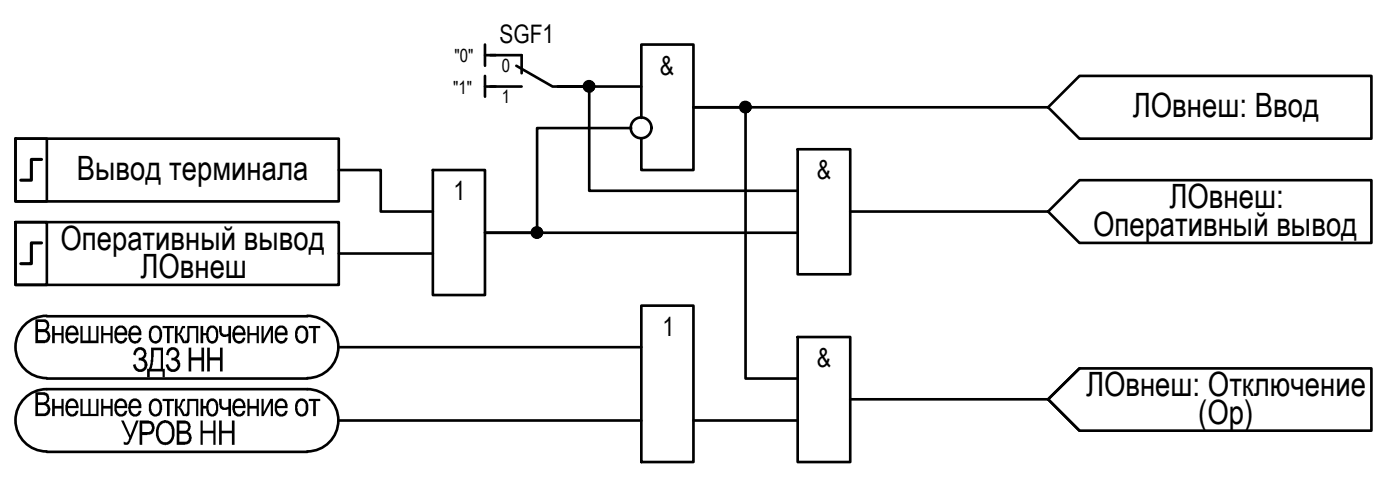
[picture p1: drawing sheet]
<svg xmlns="http://www.w3.org/2000/svg" width="134mm" height="47mm" viewBox="0 0 134 47" stroke-linecap="round" stroke-linejoin="round" font-family="sans-serif">
<!-- layer: 0 -->
<g fill="none" stroke="#000" stroke-width=".25">
<path d="M1.5 13.3h31v6h-31zM1.5 13.3h3v6h-3zM32.5 16.3h4v4h5M41.5 16.3h5v12h-5zM46.5 4.3v2M46.5 7.3v2M46.5 5.3h1M46.5 8.3h1M60.5 12.3h-9v10h-5h30M61.5 8.3h-8h3v10h20M61.5 11.3v-7h5v12h-5v-3M76.5 14.3h5v12h-5z"/>
<path d="M100.5 10.3l3-3h27.9v6h-27.9zM100.5 10.3h-34h5v26h5M1.5 21.3h3v6h-3zM1.5 21.3h31v6h-31zM4.5 30.3a2.98 2.98 0 0 0-3 2.9 2.98 2.98 0 0 0 3 3M4.5 37.3a2.98 2.98 0 0 0-3 3 2.98 2.98 0 0 0 3 3M4.5 37.3h24.9a2.98 2.98 0 0 1 3 3 2.98 2.98 0 0 1-3 3M4.5 30.3h25M4.5 36.3h25M29.4 30.3a2.98 2.98 0 0 1 3 2.9 2.98 2.98 0 0 1-3 3M32.5 24.3h9M32.5 33.3h29"/>
<path d="M61.5 29.3h5v15h-5zM76.5 32.3h5v12h-5zM81.5 38.3h19M81.5 20.3h19M100.5 38.3l3-3h27.9v6h-27.9zM100.5 20.3l3-3h27.9v6h-27.9zM103.5 35.3l-3 3 3 3M4.5 43.3h25M32.5 40.3h29M66.5 40.3h10"/>
<circle cx="56.5" cy="8.3" r=".49"/>
<circle cx="61.4" cy="12.2" r=".99"/>
<circle cx="71.4" cy="10.3" r=".49"/>
<circle cx="51.5" cy="22.3" r=".49"/>
</g>
<path d="M4 15.3h-1v2h-1M4 23.3h-1v2h-1" fill="none" stroke="#000" stroke-width=".3"/>
<path d="M47 5.3h3v1.7M47 8.3h3M49.5 6.3l3.5 2h3" fill="none" stroke="#000" stroke-width=".25"/>
<!-- layer: 0 -->
<g fill="#000" stroke="#000" stroke-width=".1">
<path d="M56.4 8.8h.2zM56.4 7.8h.1zM71.4 10.8h.2zM71.4 9.8h.1zM51.4 22.8h.2zM51.4 21.8h.1z"/>
<path d="M56.4 8.8h.1zM56.4 8.8h.1z"/>
<path d="M56.4 7.8h.2zM56.4 7.8h.2z"/>
<path d="M56.4 7.8h.2zM56.3 7.8h.3z"/>
<path d="M56.3 7.8h.4zM56.3 7.8h.4z"/>
<path d="M56.3 8.8h.3zM56.3 8.8h.3z"/>
<path d="M56.3 7.8l.4 .1zM56.3 7.8l.4 .1z"/>
<path d="M56.3 8.8h.4zM56.3 8.8h.3z"/>
<path d="M56.2 7.9h.6zM56.2 7.9h.6z"/>
<path d="M56.2 8.7h.5zM56.2 8.7l.5 .1z"/>
<path d="M56.2 7.9h.6zM56.2 7.9h.6z"/>
<path d="M56.2 8.7h.6zM56.2 8.7h.5z"/>
<path d="M56.1 7.9l.8 .1zM56.1 7.9l.8 .1z"/>
<path d="M56.1 8.7h.7zM56.1 8.7h.7z"/>
<path d="M56.1 8h.8zM56.1 8h.8z"/>
<path d="M56.1 8h.8zM56.1 8h.8z"/>
<path d="M56.1 8.6h.8zM56.1 8.6h.8z"/>
<path d="M56.1 8.6h.8zM56.1 8.6l.7 .1z"/>
<path d="M56.1 8h.8zM56.1 8h.8z"/>
<path d="M56.1 8.5h.8zM56.1 8.5l.8 .1z"/>
<path d="M56.1 8l.8 .1zM56.1 8l.8 .1z"/>
<path d="M56 8.1l.9 .1v-.1zM56 8.1l.9 .1h-.9z"/>
<path d="M56 8.2h1zM56 8.2h1z"/>
<path d="M56 8.4l.9 .1zM56 8.4l.9 .1z"/>
<path d="M56 8.5h.9zM56 8.5h.9z"/>
<path d="M56.1 8.5h.8zM56.1 8.5h.8z"/>
<path d="M56 8.2h1zM56 8.2h1z"/>
<path d="M56 8.2l1 .1zM56 8.2l1 .1z"/>
<path d="M56 8.3h1zM56 8.3h1z"/>
<path d="M56 8.3l1 .1zM56 8.3l1 .1z"/>
<path d="M56 8.4h1zM56 8.4h.9z"/>
<path d="M71.4 10.8h.1zM71.4 10.8h.1z"/>
<path d="M71.4 9.8h.2zM71.4 9.8h.2z"/>
<path d="M71.4 9.8h.2zM71.3 9.8h.3z"/>
<path d="M71.3 9.8h.4zM71.3 9.8h.4z"/>
<path d="M71.3 10.7h.3zM71.3 10.7l.3 .1z"/>
<path d="M71.3 9.8l.4 .1zM71.2 9.9h.5z"/>
<path d="M71.3 10.7h.4zM71.3 10.7h.3z"/>
<path d="M71.2 10.7h.5zM71.2 10.7h.6z"/>
<path d="M71.2 10.7h.5zM71.2 10.7h.5z"/>
<path d="M71.2 9.9h.6zM71.2 9.9h.6z"/>
<path d="M71.2 9.9h.6zM71.2 9.9h.6z"/>
<path d="M71.2 9.9h.6zM71.2 9.9h.6z"/>
<path d="M71.2 10.7h.6zM71.2 10.7h.6z"/>
<path d="M71.1 9.9l.8 .1zM71.1 9.9l.8 .1z"/>
<path d="M71.1 10.6h.7zM71.1 10.6l.7 .1z"/>
<path d="M71.1 10h.8zM71.1 10h.8z"/>
<path d="M71.1 10l.8 .1zM71.1 10l.8 .1z"/>
<path d="M71.1 10.5l.8 .1zM71.1 10.5l.8 .1z"/>
<path d="M71.1 10.6h.8zM71.1 10.6h.7z"/>
<path d="M71 10.1h.9zM71 10.1h.9z"/>
<path d="M71 10.1l1 .1zM71 10.1l1 .1z"/>
<path d="M71 10.5h.9zM71 10.5h.9z"/>
<path d="M71 10.5h.9zM71 10.5h.9z"/>
<path d="M71 10.2h1zM71 10.2h1z"/>
<path d="M71 10.2h1zM71 10.2h1z"/>
<path d="M71 10.2l1 .1zM71 10.2l1 .1z"/>
<path d="M71 10.3h1zM71 10.3h1z"/>
<path d="M71 10.3l1 .1zM71 10.3l1 .1z"/>
<path d="M71 10.4h1zM71 10.4h1z"/>
<path d="M71 10.4h1zM71 10.4l.9 .1z"/>
<path d="M51.4 21.8h.2zM51.4 21.8h.2z"/>
<path d="M51.4 22.8h.1zM51.4 22.8h.1z"/>
<path d="M51.4 21.8h.2zM51.3 21.8h.3z"/>
<path d="M51.3 21.8h.4zM51.3 21.8h.4z"/>
<path d="M51.3 22.8h.3zM51.3 22.8h.3z"/>
<path d="M51.3 21.8h.4zM51.2 21.8h.5z"/>
<path d="M51.3 22.7h.4zM51.3 22.7l.3 .1z"/>
<path d="M51.2 21.8l.6 .1zM51.2 21.8l.6 .1z"/>
<path d="M51.2 22.7h.5zM51.2 22.7h.5z"/>
<path d="M51.2 21.9h.6zM51.2 21.9h.6z"/>
<path d="M51.2 22.7h.6zM51.2 22.7h.5z"/>
<path d="M51.1 22.6h.7zM51.1 22.6h.8z"/>
<path d="M51.1 22.6h.7zM51.1 22.6l.7 .1z"/>
<path d="M51.1 21.9h.8zM51.1 21.9h.8z"/>
<path d="M51.1 21.9l.8 .1zM51.1 22h.8z"/>
<path d="M51.1 22h.8zM51.1 22h.8z"/>
<path d="M51.1 22.6h.8zM51.1 22.6h.8z"/>
<path d="M51.1 22h.8zM51.1 22h.8z"/>
<path d="M51.1 22l.8 .1zM51.1 22l.8 .1z"/>
<path d="M51.1 22.5l.8 .1zM51.1 22.5l.8 .1z"/>
<path d="M51.1 22.6h.8zM51.1 22.6h.8z"/>
<path d="M51 22.1h.9zM51 22.1h.9z"/>
<path d="M51 22.1l1 .1zM51 22.1l1 .1z"/>
<path d="M51 22.4l.9 .1zM51 22.4l.9 .1z"/>
<path d="M51 22.5h.9zM51 22.5h.9z"/>
<path d="M51 22.2h1zM51 22.2h1z"/>
<path d="M51 22.2l1 .1v-.1zM51 22.2l1 .1h-1z"/>
<path d="M51 22.3h1zM51 22.3h1z"/>
<path d="M51 22.3l1 .1zM51 22.3l1 .1z"/>
<path d="M51 22.4h1zM51 22.4h.9z"/>
</g>
<g fill="#000">
<path d="M5 31.2h.3v.7h.6v-.7h.2v1.7h-.2v-.8h-.6v.8h-.3zM5 38.2h.3v.7h.6v-.7h.2v1.7h-.2v-.7h-.6v.7h-.3zM7.7 31.2h.2v1.4h.6v-1.4h.2v1.4h.5v-1.4h.2v1.7h-1.7zM7.7 38.2h.2v1.5h.6v-1.5h.2v1.5h.5v-1.5h.2v1.7h-1.7zM9.7 31.2h.2v.7h.7v-.7h.2v1.7h-.2v-.8h-.7v.8h-.2zM9.7 38.2h.2v.7h.7v-.7h.2v1.7h-.2v-.7h-.7v.7h-.2zM15.6 31.2h1.1v.2h-.4v1.5h-.3v-1.5h-.4zM15.6 38.2h1.1v.2h-.4v1.5h-.3v-1.5h-.4zM16.8 31.2h.2v.8l.2-.2a.51 .51 0 0 1 .5-.6v.2l-.2 .1-.1 .4-.2 .1 .3 .3 .3 .6h-.3l-.4-.8h-.1v.8h-.2zM16.8 38.2h.2v.7h.2l.1-.3a.43 .43 0 0 1 .4-.4v.2l-.2 .1-.1 .4-.2 .1 .3 .3 .3 .6h-.3l-.4-.8h-.1v.8h-.2zM18 31.2h1v1.7h-.2v-1.5h-.6v.9a.41 .41 0 0 1-.1 .4 .41 .41 0 0 1-.4 .2v-.3a.18 .18 0 0 0 .2 0 .18 .18 0 0 0 .1-.2zM18 38.2h1v1.7h-.2v-1.5h-.6v1a.36 .36 0 0 1-.1 .4 .36 .36 0 0 1-.4 .1v-.2l.2-.1 .1-.2z"/>
<path d="M18.1 33.3h.2v.9h1v-.9h.3v2.3h-.3v-1.1h-1v1.1h-.2zM19.9 33.3h.2v.9h1v-.9h.2v2.3h-.2v-1.1h-1v1.1h-.2zM21 31.2h.3v.3a.39 .39 0 0 0 .1 .5 .39 .39 0 0 0 .5 0v-.8h.2v1.7h-.2v-.7l-.1 .1a.53 .53 0 0 1-.6-.1 .53 .53 0 0 1-.2-.5zM21 38.2h.3v.3a.39 .39 0 0 0 .1 .5 .39 .39 0 0 0 .4 0l.1-.8h.2v1.7h-.2v-.7h-.1a.53 .53 0 0 1-.6 0 .53 .53 0 0 1-.2-.6zM23.7 31.2h.2v.7h.7v-.7h.2v1.7h-.2v-.8h-.7v.8h-.2zM23.7 38.2h.2v.7h.7v-.7h.2v1.7h-.2v-.7h-.7v.7h-.2zM25.1 31.2h.2v1.3l.6-1.3h.3v1.7h-.2v-1.3l-.7 1.3h-.2zM25.1 38.2h.2v1.3l.6-1.3h.3v1.7h-.2v-1.3l-.7 1.3h-.2zM29.6 31.2h1.1v.2h-.4v1.5h-.3v-1.5h-.4zM29.6 38.2h1.1v.2h-.4v1.5h-.3v-1.5h-.4zM19.2 40.3h.2v1h1v-1h.3v2.3h-.3v-1.1h-1v1.1h-.2zM21 40.3h.3v1h.9v-1h.3v2.3h-.3v-1.1h-.9v1.1h-.3z"/>
<path d="M3.4 30.6h.7a.57 .57 0 0 1 .6 .4 .57 .57 0 0 1-.3 .7 .65 .65 0 0 1 .4 .7 .65 .65 0 0 1-.7 .5h-.7zM3.6 30.9v.6h.5a.35 .35 0 0 0 .4-.3 .35 .35 0 0 0-.5-.3zM3.6 31.8v.8h.5a.39 .39 0 0 0 .5-.4 .39 .39 0 0 0-.5-.4z"/>
<path d="M3.4 37.6h.7a.56 .56 0 0 1 .6 .4 .56 .56 0 0 1-.3 .6 .65 .65 0 0 1 .4 .8 .65 .65 0 0 1-.7 .5h-.7zM3.6 37.8v.8h.5a.37 .37 0 0 0 .4-.4 .37 .37 0 0 0-.5-.4zM3.6 38.8v.8h.5a.41 .41 0 0 0 .5-.4 .41 .41 0 0 0-.5-.4z"/>
<path d="M6.4 31.4a.58 .58 0 0 1 .7-.2 .58 .58 0 0 1 .4 .6v.3l-1 .1a.39 .39 0 0 0 .3 .4 .39 .39 0 0 0 .5-.3l.2 .1a.65 .65 0 0 1-.7 .5 .65 .65 0 0 1-.5-.8zM6.7 31.4l-.1 .2-.1 .3h.8a.41 .41 0 0 0-.6-.5z"/>
<path d="M6.4 38.4l.1-.1a.66 .66 0 0 1 .7 0 .66 .66 0 0 1 .3 .6v.2h-1a.4 .4 0 0 0 .3 .6 .4 .4 0 0 0 .5-.3h.2a.63 .63 0 0 1-.7 .5 .63 .63 0 0 1-.5-.7v-.4zM6.7 38.5l-.2 .4h.8a.4 .4 0 0 0-.2-.4 .4 .4 0 0 0-.4 0z"/>
<path d="M11.1 31.4h.1a.61 .61 0 0 1 .7-.1 .61 .61 0 0 1 .3 .7v.1l-1 .1a.41 .41 0 0 0 .2 .4 .41 .41 0 0 0 .5-.1l.1-.2 .2 .1-.1 .3a.63 .63 0 0 1-.8 .2 .63 .63 0 0 1-.3-.8v-.4zM11.3 31.5l-.1 .4 .7-.1a.38 .38 0 0 0-.2-.3 .38 .38 0 0 0-.4 0z"/>
<path d="M11.1 38.5a.61 .61 0 0 1 .8-.3 .61 .61 0 0 1 .3 .8v.1l-1 .1a.43 .43 0 0 0 .2 .4 .43 .43 0 0 0 .5-.1v-.1h.3a.62 .62 0 0 1-.7 .5 .62 .62 0 0 1-.5-.7zM11.4 38.4l-.2 .3v.2h.8a.45 .45 0 0 0-.6-.5z"/>
<path d="M12.5 31.4l.3-.2a.72 .72 0 0 1 .7 .9h-1a.44 .44 0 0 0 .2 .5 .44 .44 0 0 0 .5 0l.1-.3 .2 .1a.62 .62 0 0 1-.7 .5 .62 .62 0 0 1-.5-.7v-.5zM12.7 31.4l-.2 .5h.8a.4 .4 0 0 0-.6-.5z"/>
<path d="M12.5 38.4a.62 .62 0 0 1 .7-.1 .62 .62 0 0 1 .3 .6v.2h-1a.41 .41 0 0 0 .2 .5 .41 .41 0 0 0 .5-.1l.1-.1h.2a.62 .62 0 0 1-.7 .5 .62 .62 0 0 1-.5-.7v-.5zM12.8 38.4l-.2 .2-.1 .3h.8a.37 .37 0 0 0-.1-.4 .37 .37 0 0 0-.4-.1z"/>
<path d="M14.4 31.5a.66 .66 0 0 1 .8-.2 .66 .66 0 0 1 .3 .7v.5a.61 .61 0 0 1-.8 .4 .61 .61 0 0 1-.4-.7zM14.6 31.5l-.1 .4v.4a.39 .39 0 0 0 .5 .4 .39 .39 0 0 0 .3-.5v-.1a.44 .44 0 0 0-.1-.5 .44 .44 0 0 0-.5-.1z"/>
<path d="M14.4 38.4l.1-.1a.64 .64 0 0 1 .8 0 .64 .64 0 0 1 .2 .7v.4a.62 .62 0 0 1-.7 .5 .62 .62 0 0 1-.5-.7v-.5zM14.7 38.4l-.1 .2-.1 .5a.47 .47 0 0 0 .5 .6 .83 .83 0 0 0 .2-1.1 .39 .39 0 0 0-.5-.2z"/>
<path d="M19.2 31.2h.3v.7h.3v-.3a.58 .58 0 0 1 .7-.4 .58 .58 0 0 1 .4 .8l-.1 .6a.57 .57 0 0 1-.7 .3 .57 .57 0 0 1-.3-.7v-.1h-.3v.8h-.3zM20.1 31.5l-.1 .3v.4a.37 .37 0 0 0 .1 .4 .37 .37 0 0 0 .4 0 .87 .87 0 0 0-.1-1.2z"/>
<path d="M19.2 38.2h.3v.7h.3v-.1a.58 .58 0 0 1 .6-.6 .58 .58 0 0 1 .5 .7v.5a.58 .58 0 0 1-.6 .5 .58 .58 0 0 1-.5-.7h-.3v.7h-.3zM20.2 38.5l-.2 .1v.5a.59 .59 0 0 0 .4 .6 .8 .8 0 0 0 .2-1.1l-.1-.2z"/>
<path d="M22.4 31.4a.64 .64 0 0 1 .8-.1 .64 .64 0 0 1 .3 .6v.2h-1a.4 .4 0 0 0 .3 .5 .4 .4 0 0 0 .5-.3l.2 .1v.1a.6 .6 0 0 1-.7 .4 .6 .6 0 0 1-.5-.6v-.5zM22.7 31.4l-.1 .2-.1 .3h.8a.41 .41 0 0 0-.6-.5z"/>
<path d="M22.4 38.4h.1a.62 .62 0 0 1 .7-.1 .62 .62 0 0 1 .3 .6v.2h-1a.45 .45 0 0 0 .2 .5 .45 .45 0 0 0 .5 0l.1-.2h.2a.63 .63 0 0 1-.7 .5 .63 .63 0 0 1-.5-.7v-.6zM22.7 38.5l-.2 .4h.8a.39 .39 0 0 0-.2-.4 .39 .39 0 0 0-.4 0z"/>
<path d="M26.5 31.4a.61 .61 0 0 1 .8-.1 .61 .61 0 0 1 .3 .7v.1l-1.1 .1a.41 .41 0 0 0 .2 .4 .41 .41 0 0 0 .5 0l.2-.3 .2 .1-.2 .3a.65 .65 0 0 1-.8 .1 .65 .65 0 0 1-.3-.8v-.3zM26.7 31.5l-.1 .4 .7-.1a.38 .38 0 0 0-.2-.3 .38 .38 0 0 0-.4 0z"/>
<path d="M26.4 38.5l.1-.1a.63 .63 0 0 1 .7-.2 .63 .63 0 0 1 .4 .8v.1h-1.1v.1a.43 .43 0 0 0 .3 .4 .43 .43 0 0 0 .5-.1v-.1h.3a.62 .62 0 0 1-.8 .5 .62 .62 0 0 1-.5-.7zM26.8 38.4l-.2 .3v.2h.8a.45 .45 0 0 0-.6-.5z"/>
<path d="M28.4 31.5a.65 .65 0 0 1 .8-.3 .65 .65 0 0 1 .4 .8v.3l-.3 .4a.63 .63 0 0 1-.7 .1 .63 .63 0 0 1-.3-.7zM28.7 31.4a.78 .78 0 0 0 .1 1.3 .53 .53 0 0 0 .5-.8 .42 .42 0 0 0-.6-.5z"/>
<path d="M28.4 38.4l.1-.1a.64 .64 0 0 1 .8 0 .64 .64 0 0 1 .3 .7l-.1 .4a.62 .62 0 0 1-.7 .5 .62 .62 0 0 1-.5-.7v-.4zM28.7 38.4l-.2 .3v.3a.57 .57 0 0 0 .5 .7 .8 .8 0 0 0 .2-1.1l-.2-.2z"/>
<path d="M16.9 40.3h1a.6 .6 0 0 1 .1 1.1 .66 .66 0 0 1 .3 .8 .66 .66 0 0 1-.6 .4h-.8zM17.2 40.6v.7h.4a.35 .35 0 0 0 .4-.4 .35 .35 0 0 0-.4-.3zM17.2 41.6v.7h.5a.39 .39 0 0 0 .4-.4 .39 .39 0 0 0-.5-.3z"/>
</g>
<g font-size="3.2">
<text x="108.6" y="11.2">ЛОвнеш: Ввод</text>
<text x="7.4" y="17.2">Вывод терминала</text>
<text x="5.8" y="23.9">Оперативный вывод</text>
<text x="104.8" y="22.6">Оперативный вывод</text>
<text x="112.1" y="19.9">ЛОвнеш:</text>
<text x="13.5" y="26.6">ЛОвнеш</text>
<text x="12.7" y="35.6">ЗДЗ НН</text>
<text x="104.1" y="37.9">ЛОвнеш: Отключение</text>
<text x="114.9" y="40.6">(Op)</text>
<text x="11.6" y="42.6">УРОВ НН</text>
</g>
<g font-size="2.5">
<text x="63.2" y="7.2">&amp;</text>
<text x="78.3" y="17.2">&amp;</text>
<text x="43.5" y="19.2">1</text>
<text x="63.5" y="32.2">1</text>
<text x="78.3" y="35.2">&amp;</text>
</g>
<text font-size="2.4" x="47.9" y="4.1">SGF1</text>
<g font-size="1.7">
<text x="43.6" y="5.9">&quot;0&quot;</text>
<text x="43.4" y="9.1">&quot;1&quot;</text>
<text x="48.1" y="6.9">0</text>
<text x="48.1" y="9.9">1</text>
</g>
</svg>
